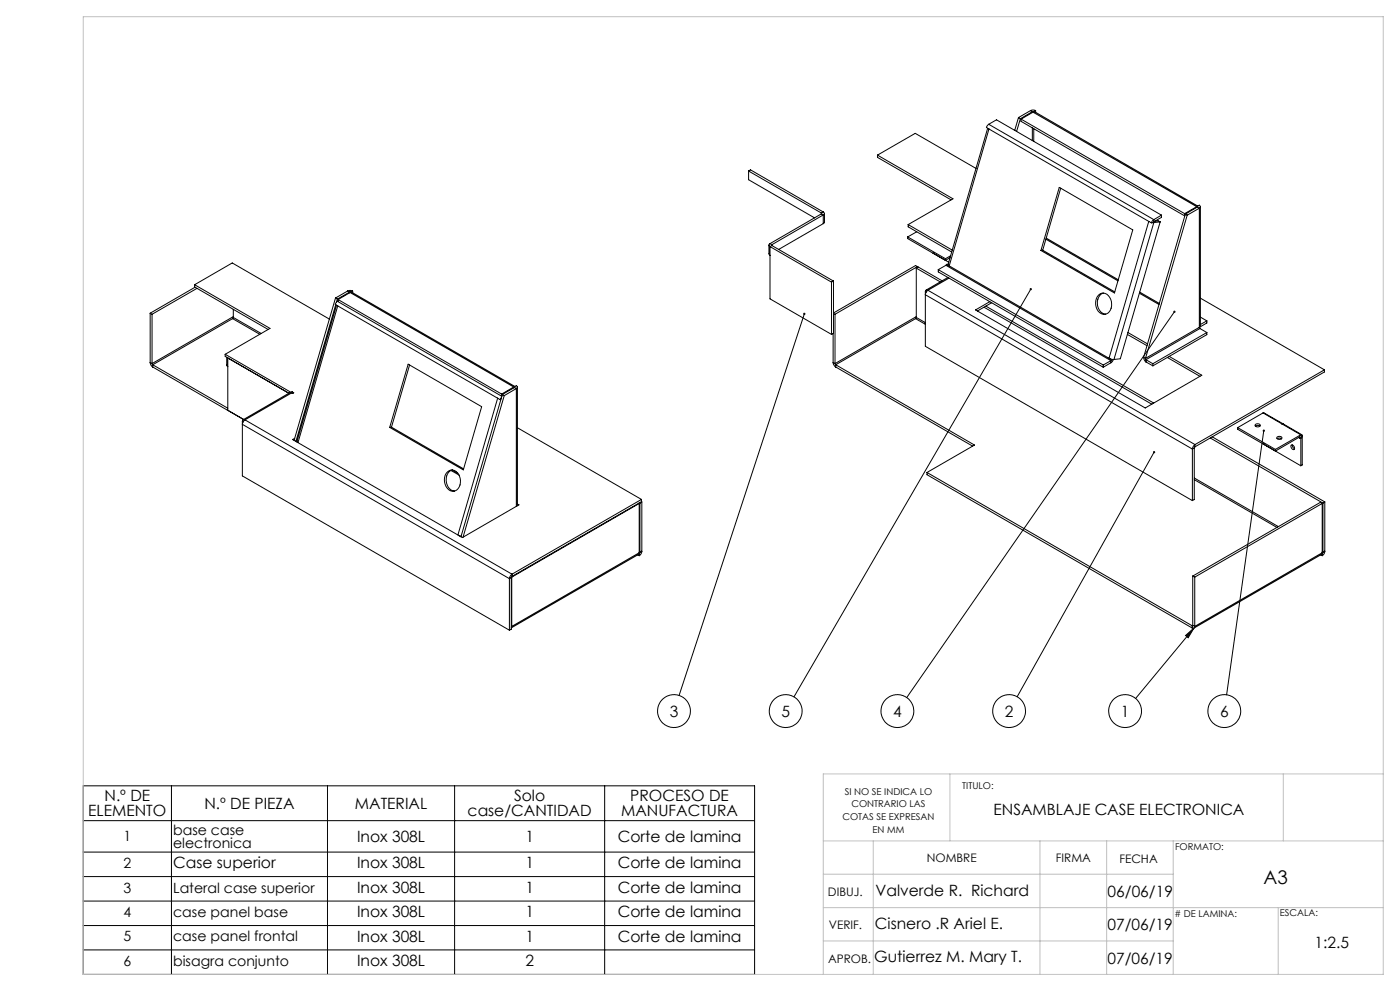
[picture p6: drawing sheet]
<svg xmlns="http://www.w3.org/2000/svg" width="420mm" height="297mm" viewBox="0 0 420 297" stroke-linecap="round" stroke-linejoin="round" font-family="sans-serif">
<g fill="none" stroke="#000" stroke-width=".3">
<path d="M296.3 38.4l-11.9 40.9 .4 .4M296.6 37.2l-.7 1 .8 .5M296.6 37.2l49.5 28.6M296.6 37.2l2.3-1.3 49.5 28.6M296.7 38.7l47.9 27.7M296.7 38.7l-11.9 41M305.5 35.2l.6 .4M305.5 35.2l-1.1 3.9M306.1 35.6l-1.1 3.8M306.3 35.7l49.1 28.3M306.3 35.7v.7l49.1 28.3M309.1 33.2l.6-.2 1 .2"/>
<path d="M309.1 33.2l.6 .3M309.1 33.2l-3.6 2M309.7 33.5h.4M309.7 33.5l-3.6 2.1M309.7 33.5v.2M309.7 38.3v3.9M309.9 33.6l-3.6 2.1M309.9 33.6l49.1 28.3M310.1 33.5l-.2 .1M310.1 33.5l49.2 28.3M310.1 33.5h.1M310.1 38.6v3.8"/>
<path d="M310.7 33.2l-.6 .3M310.7 33.2v.5M224.6 51.3l21.8 12.5M224.6 51.3l.5-.4 21.9 12.6M224.6 51.3v2.6l19.8 11.4M263.2 46.5l11.4-6.5 18.2 10.5M263.2 46.5l22.7 13.1-13.4 7.7M263.2 46.5v.7l22.1 12.7M317.8 56.2l22 12.7-5.5 18.9-22-12.7zM318.2 56.4l-5.4 18.6M230.7 73.4v2.7l.3 .4M231 73a.46 .46 0 0 0-.3 .5 .46 .46 0 0 0 .3 .4"/>
<path d="M231 73.9v15.7l18.4 10.6M231 73.9l18.4 10.7M231 73l.6 .3M231.6 73.3v.3M231.6 73.6l-.6 .3M231.6 73.6l18.4 10.6M246.4 63.8v.3M246.4 64.1l-15.4 8.9M246.4 64.1l.6 .3M247 63.5a.45 .45 0 0 1 .3 .5 .45 .45 0 0 1-.3 .4M247 64.4l-15.4 8.9M247 64.4v2.6"/>
<path d="M247 67l-13.4 7.8M247 63.5l-.6 .3M247.3 64v2.6l-.3 .4M272.3 71v.5l12.3 7.1M272.3 71l11.3 6.5M272.5 67.3l13.2 7.7M272.5 67.3v.7l13 7.5M275 69.5l-2.7 1.5M275.2 79.9l-24.7 14.3M275.2 79.9v.2M275.2 79.9l-.5-.3-24.7 14.2M279.9 75.9h.1"/>
<path d="M283.8 79.5l-2.3 1.3M283.8 79.5l49.5 28.6M284 79.2l-.2 .3M284 79.2l.8 .5M284.4 79.2h-.4M284.8 79.7l47.9 27.7M285 77.2l-1.4 .8v-.5M285.2 76.7l-1.6 .8M312.8 75l-.5 .1M312.8 75l21.6 12.5M313.8 71.7l21.6 12.5M313.9 71.4l21.6 12.5"/>
<path d="M344.6 66.4l.8 .4M344.6 66.4l-11.9 41M345.9 66.7h.2M346 66.6l.1 .1M346.1 65.8l-.7 1M346.1 66.5l-.2 .2-.5 .1M346.1 65.8v.7M346.1 66.7l-11.9 41M346.5 66.3l1-.1 .6 .3M348.1 66.5l-2 .2M348.1 66.5l-12 41-1.9 .2M348.4 64.5l-2.3 1.3"/>
<path d="M348.4 64.5v.7l-2.3 1.3M355.4 64v.7M355.5 64.7h-.1M355.6 64.2l-12.5 42.9M355.6 64.2l.6 .3M356.2 64.5l-12.6 42.9M359 61.9l-3.6 2.1M359 61.9v.3M359.2 61.8l.6-.3a.49 .49 0 0 1 .3 .4 .49 .49 0 0 1-.3 .5M359.2 61.8v.3M359.2 61.8l-.2 .1M359.2 62.1l.6 .3"/>
<path d="M359.2 62.1l-3.6 2.1M359.8 62.4l-3.6 2.1M359.8 62.4v35.7M360.1 61.9v35.7l-.3 .5M45 93.9v14.8M45 93.9l.6 .3M45.6 94.2v14.8M58.4 85.3l11.3-6.5 29.1 16.8M58.4 85.3l22.6 13.1-13.4 7.8M58.4 85.3v.7l22 12.7M58.5 86.1l-13.5 7.8M59.1 86.4l-13.5 7.8"/>
<path d="M69.8 95.5l-24 13.8M69.8 95.5l8.1 4.7M70 95.1l-.2 .4M70 92.7v2.4M70 95.1l8.4 4.8M70 94.9l-24.4 14.1M100.6 89.3l.6 .3M100.6 89.3l-12.4 42.7M100.7 91.3l-11.9 40.9M101 91.5l-11.9 41M101.2 89.6l-.3 1M101.3 90.3l-.7 .9 .7 .5"/>
<path d="M101.3 90.3h.1M101.3 91.7l48 27.6M101.3 91.7l-11.9 40.9M101.4 90.2l-.1 .1M101.4 89.8l49.1 28.3M101.4 89.8v.6l49.1 28.3M104.2 87.2l.8-.2 .8 .2M104.2 87.2l.6 .4M104.2 87.2l-3.6 2.1M104.8 87.6h.4M104.8 87.6l-3.6 2M104.8 87.6v.2"/>
<path d="M105 87.7l-3.6 2.1M105 87.7l49.1 28.3M105.2 87.6l-.2 .1M105.2 87.6l49.2 28.2M105.2 87.6h.1M105.8 87.2l-.6 .4M105.8 87.2v.6M241.3 94.1l-37.6 114.3M249.4 84.6v15.6M249.9 100v8.7M250 84.2l-.6 .4M250 84.2v15.7l-.6 .3"/>
<path d="M250 93.9l.5 .3M250.5 94.2v14.8M274.7 95.5l-24 13.8M274.7 95.5l2.9 1.7M274.9 95.1l-.2 .4M274.9 80.4l.5-.4 7.2 4.2M274.9 80.4l7.2 4.1M274.9 80.4v14.7M274.9 95.1l2.7 1.6M274.9 94.9l-24.4 14.1M277.6 87.5v16.3l80.1 46.2M277.6 87.5l.2 .1"/>
<path d="M278.4 87l-.6 .6-.2 .7 80.1 46.3M278.4 87h-.6l-.2 .5M278.4 87l80.1 46.2M281.5 80.8l49.5 28.6M281.5 80.8v.7l49.5 28.6M284.4 83.1l-6.6 3.9M284.7 83.4l-6.3 3.6M295.2 92.1l50.3 29M295.8 91.8l50.3 29M296.9 90.4l-4.2 2.5 50.9 29.4 16.9-9.8-9.7-5.7M297.5 90.7l-4.3 2.5M309.2 86.6l-71 122.2"/>
<path d="M329.6 88.4a2.21 2.21 0 0 1 3.6 1.3 3.2 3.2 0 0 1-1.8 4.5 3.4 3.4 0 0 1-2.2-5.3zM331 87.8a3.4 3.4 0 0 0-1.8 3.4 3.4 3.4 0 0 0 2.5 3M338.4 99.7l5.9 3.4M341.8 87.9l5.9 3.4M341.9 87.6l5.9 3.3M352.3 93.4l-80.3 115.7M359.8 98.1l.2 .4M359.8 98.1l-16.2 9.3M360 98.5l-16.2 9.3M360 98.5l2.1 1.2M360 98h-.1M360 97.9v.1"/>
<path d="M360.1 95l2 1.2M360.1 89.4l37.2 21.4M362.1 96.2v.6l-2.1 1.2M362.1 99.7v.6l-16.2 9.3M362.1 99.7l-16.2 9.3M362.1 96.2l-2 1.1M45 108.7l.3 .7 .5 .6M45 108.7l.6 .3M45.6 109l.2 .3M45.8 109.3l22.5 13M45.8 109.3v.7M45.8 110l27.3 15.7"/>
<path d="M67.6 106.2v.6l19.1 11.1M67.6 106.2l19.7 11.4M68 107.1v2.3l.3 .5M68.3 107.3v15.6l5.1 3M87.3 117.6h.1M87.6 117.7l-.6-.1-14 8.2M87.6 117.7l-14.1 8.1M87.6 117.4l.5 .3-.3 .2-.2-.2M87.6 117.4l-.3 .2M87.6 117.4v.4M122.4 109.1l22.1 12.8-5.5 18.9-22.1-12.7zM122.9 109.4l-5.5 18.6"/>
<path d="M149.3 119.3l.8 .5M149.3 119.3l-11.9 41M150.1 119.8h.1M150.4 119.1l-.3 .7M150.5 118.1v.6M150.6 118.7h-.1M150.7 118.2l-12.4 42.7M150.7 118.2l.6 .4M151.3 118.6l-12.4 42.4M154.1 116l-3.6 2.1M154.1 116v.2M154.3 115.9l.6-.3a.46 .46 0 0 1 .3 .4 .46 .46 0 0 1-.3 .4"/>
<path d="M154.3 115.9v.2M154.3 115.9l-.2 .1M154.3 116.1l.6 .3M154.3 116.1l-3.6 2.1M154.9 116.4l-3.6 2.2M154.9 116.4v35.4M155.2 116v35.6M249.9 108.7l.1 .5 .7 .8M249.9 108.7l.6 .3M250.5 109l.2 .3M250.7 109.3l41.6 24.1-14.2 8.2M250.7 109.3v.7"/>
<path d="M250.7 110l41.1 23.7M331 109.4v.7M332.7 107.4l1.3 .3M332.7 107.4l.8 .4M333.3 108.7l-2.3 1.4M333.3 108.1l-2.3 1.3M333.3 108.1v.6M333.5 107.8l-.2 .3M334 107.7h.2M334 107.7v.1M334 107.8l-.7 .9M334 107.8h-.5"/>
<path d="M338.2 100.2l5.9 3.4M343.1 107.1l.2 .8 .5 .6M343.1 107.1l.5 .3M343.6 107.4l.2 .4M343.8 107.8l2.1 1.2M343.8 108.5l2.1 1.1M343.8 107.8v.7M345.9 109v.6M350.2 107.1l9.8 5.7M397.3 110.8l-38.8 22.4M397.3 110.8v.7l-38.8 22.4M72.7 126.3v16.3l80.1 46.3"/>
<path d="M72.7 126.3l.3 .1M73.5 125.8l-.5 .6-.3 .8 80.1 46.2M73.5 125.8h-.5l-.3 .5M73.5 125.8l80.1 46.3M88.4 131.4l-.6 .3 50.9 29.4 17-9.8-.5-.2M89.1 132.2l-.4 .1M117.4 128l-.5 .1M117.4 128l21.7 12.5M155.2 128.2l37.2 21.5M346.2 135.5l-41 73.3M357.7 134.6v15.4M358.3 134.3l-.6 .3"/>
<path d="M358.3 134.3v15.4l-.6 .3M358.5 133.2l-.6 .8-.2 .6M358.5 133.9l-.2 .4M358.5 133.2v.7M363.1 131.3l33.8 19.5M363.6 130.9l33.8 19.5M371.3 128.2v.5l18.9 10.9M371.3 128.2l11.3 6.5M376.6 127.3a.8 .8 0 0 1 .8-.3 .8 .8 0 0 1 .6 .7 .82 .82 0 0 1-.8 .3 .82 .82 0 0 1-.6-.7zM376.6 127.7l.7-.2 .7 .2M378.9 133h.1M378.9 123.8l6 3.2"/>
<path d="M378.9 123.8l-7.6 4.4M378.9 123.8l5.7 3.2M379.1 129.1l-11.1 79.1M383.1 131.5l.7-.2 .7 .2M383.2 130.9l.6-.1 .7 .3a.73 .73 0 0 1-.7 .6 .73 .73 0 0 1-.7-.6zM384.6 127l5.6 3.3M384.9 127h-.3M384.9 127l5.6 3.3M387.4 133.3a.8 .8 0 0 1 .8 .5 .8 .8 0 0 1-.2 1l-.6-.5-.2-.6zM387.7 133.3l.1 .7 .6 .5M389.6 131.1l.3 .2M390.1 130.6l.2-.2a.34 .34 0 0 1 .1 .5 .34 .34 0 0 1-.5 0z"/>
<path d="M390.2 130.3l.2-.1a.57 .57 0 0 1 .1 .8 .57 .57 0 0 1-.6 .2l-.1-.2-7.2 4.2v-.5M390.2 130.3l-7.6 4.4M390.7 130.6v8.7l-.5 .3v-8.3zM134.2 141.4a2.21 2.21 0 0 1 3.6 1.3 2.97 2.97 0 0 1-2.3 4.5 3.6 3.6 0 0 1-1.3-5.8zM135.3 141l2.4 1.4M135.7 140.9a3.4 3.4 0 0 0-.9 5.5l1 .7 .5 .1M135.7 140.9l1.6 .9M191.6 150.8l.2 .1M191.8 150.9l-38.3 22.1M191.8 150.9v14.8M191.8 150.7l.2 .1M192 150.8v14.8"/>
<path d="M192.4 150.4h.1M192.4 149.7l-38.8 22.4M192.4 149.7v.7l-38.8 22.4M192.5 150.4l-.5 .4M192.5 150.4v14.8M278.1 141.6v.7l79.5 45.9M278.1 141.6l79.5 45.9M358.3 143.8l24.8 14.3M358.3 143.3l25.2 14.5M396.7 150.9l-38.3 22.1M396.7 150.9v14.8M396.7 150.9l-.6-.3-38.3 22"/>
<path d="M396.9 150.8v14.8M397.4 150.4l-.5 .4M397.4 150.4v14.8M137.7 160.5l.6 .2M138.3 160.8h-.1M152.8 173.4v15.5M153.4 173.1l-.6 .3M153.4 173.1v15.5l-.6 .3M153.5 172.9v.1M153.5 173v14.7M153.6 172.1l-.6 .8-.2 .5M153.6 172.8l-.2 .3"/>
<path d="M153.6 172.1v.7M191.3 166.3l.5 .2M191.7 165.9l-.1 .3-38.2 22M191.7 165.9h.1M191.8 165.7l-.1 .2M191.8 165.9v.6M191.8 165.7l-38.3 22M191.8 165.4l.2 .2M192 165.6l-.2 .3M192.5 165.2l-.2 .8-.5 .5M192.5 165.2l-.5 .4M357.8 172.6v14.8"/>
<path d="M357.8 172.6l.6 .4M358.4 173v14.7M396.2 166.3l.5 .2M396.6 165.9l-.1 .3-38.3 22M396.6 165.9h.1M396.7 165.7l-.1 .2M396.7 165.9v.6M396.7 165.7l-38.3 22M396.7 165.4l.2 .2M396.9 165.6l-.2 .3M397.4 165.2l-.2 .8-.5 .5M397.4 165.2l-.5 .4"/>
<path d="M153.4 187.7h.1M153.5 187.7l-.1 .4M355.7 190.5l2.5-2.3-1.8 2.9zM357.6 187.5v.7M357.8 187.4l-.2 .1M357.8 187.4l.6 .3M358.2 188.2l-17.5 21.1M358.4 187.7a.49 .49 0 0 1-.2 .5 .49 .49 0 0 1-.6 0M25 235.5h201.4v56.5h-201.4zM51.4 235.5v56.5M98.2 235.5v56.5M136.4 235.5v56.5"/>
<path d="M181.4 235.5v56.5M25 255.4h201.4M25 246h201.4M25 262.7h201.4M25 270h201.4M25 277.4h201.4M25 284.7h201.4"/>
<circle cx="202.2" cy="213.1" r="4.9"/>
<circle cx="235.7" cy="213.1" r="4.9"/>
<circle cx="269.2" cy="213.1" r="4.9"/>
<circle cx="302.7" cy="213.1" r="4.9"/>
<circle cx="337.5" cy="213.1" r="4.9"/>
<circle cx="367.3" cy="213.1" r="4.9"/>
</g>
<g fill="none" stroke="#c0c0c0" stroke-width=".3">
<path d="M25 5h390v287h-390zM285 231.9v20.1M385 231.9v20.1M415 231.9h-168v60.1M247 252h168M262 252v40M312 252v40M332 252v40M352 252v40M247 262h105M247 272h168M383.5 272v20"/>
<path d="M247 282h105"/>
</g>
<path d="M241 93.9a.34 .34 0 0 0 .1 .5 .34 .34 0 0 0 .5-.2 .34 .34 0 0 0-.2-.4l-.1 .3 .1-.3zM309 86.4a.34 .34 0 0 0 0 .5 .34 .34 0 0 0 .5 0 .34 .34 0 0 0-.1-.5l-.2 .2 .2-.2zM352.1 93.2a.34 .34 0 0 0 0 .5 .34 .34 0 0 0 .5 0 .34 .34 0 0 0-.1-.5l-.2 .2 .2-.2zM345.9 135.3a.34 .34 0 0 0 .1 .5 .34 .34 0 0 0 .5-.1 .34 .34 0 0 0-.1-.5l-.2 .3 .2-.3zM379 128.8a.34 .34 0 0 0 0 .5 .34 .34 0 0 0 .5-.1 .34 .34 0 0 0-.3-.5l-.1 .4 .1-.4zM355.7 190.5l2.5-2.3-1.8 2.9z" fill="#000"/>
<text font-size="5.6" x="379" y="264.9">A3</text>
<g font-size="4.7">
<text x="200.9" y="214.8">3</text>
<text x="234.4" y="214.8">5</text>
<text x="267.9" y="214.8">4</text>
<text x="301.4" y="214.8">2</text>
<text x="336.2" y="214.8">1</text>
<text x="366" y="214.8">6</text>
<text x="26.5" y="244.7">ELEMENTO</text>
<text x="31.3" y="240.1">N.º DE</text>
<text x="61.3" y="242.4">N.º DE PIEZA</text>
<text x="106.5" y="242.4">MATERIAL</text>
<text x="140.3" y="244.7">case/CANTIDAD</text>
<text x="154.2" y="240.1">Solo</text>
<text x="186.4" y="244.7">MANUFACTURA</text>
<text x="189.1" y="240.1">PROCESO DE</text>
<text x="298.1" y="244.2">ENSAMBLAJE CASE ELECTRONICA</text>
<text x="107.1" y="252.3">Inox 308L</text>
<text x="157.6" y="252.3">1</text>
<text x="185.3" y="252.3">Corte de lamina</text>
<text x="51.9" y="260.3">Case superior</text>
<text x="107.1" y="260.3">Inox 308L</text>
<text x="157.6" y="260.3">1</text>
<text x="185.3" y="260.3">Corte de lamina</text>
<text x="107.1" y="267.6">Inox 308L</text>
<text x="157.6" y="267.6">1</text>
<text x="185.3" y="267.6">Corte de lamina</text>
<text x="262.7" y="268.4">Valverde R. Richard</text>
<text x="332.3" y="268.8">06/06/19</text>
<text x="107.1" y="274.9">Inox 308L</text>
<text x="157.6" y="274.9">1</text>
<text x="185.3" y="274.9">Corte de lamina</text>
<text x="262.5" y="278.4">Cisnero .R Ariel E.</text>
<text x="332.3" y="278.8">07/06/19</text>
<text x="107.1" y="282.3">Inox 308L</text>
<text x="157.6" y="282.3">1</text>
<text x="185.3" y="282.3">Corte de lamina</text>
<text x="394.4" y="284">1:2.5</text>
<text x="107.1" y="289.6">Inox 308L</text>
<text x="157.6" y="289.6">2</text>
<text x="262.3" y="288.3">Gutierrez M. Mary T.</text>
<text x="332.3" y="288.8">07/06/19</text>
</g>
<g font-size="4.2">
<text x="51.9" y="250.1">base case</text>
<text x="37" y="252.2">1</text>
<text x="51.9" y="254.2">electronica</text>
<text x="37" y="260.2">2</text>
<text x="37" y="267.5">3</text>
<text x="51.9" y="267.5">Lateral case superior</text>
<text x="37" y="274.8">4</text>
<text x="51.9" y="274.8">case panel base</text>
<text x="37" y="282.1">5</text>
<text x="51.9" y="282.1">case panel frontal</text>
<text x="37" y="289.5">6</text>
<text x="51.9" y="289.5">bisagra conjunto</text>
</g>
<g font-size="3.5">
<text x="278" y="258.4">NOMBRE</text>
<text x="316.8" y="258.3">FIRMA</text>
<text x="335.8" y="258.5">FECHA</text>
<text x="248.4" y="268.4">DIBUJ.</text>
<text x="248.7" y="278.4">VERIF.</text>
<text x="248.4" y="288.5">APROB.</text>
</g>
<g font-size="2.8">
<text x="253.4" y="238.1">SI NO SE INDICA LO</text>
<text x="288.7" y="236.5">TITULO:</text>
<text x="252.7" y="245.8">COTAS SE EXPRESAN</text>
<text x="255.4" y="241.9">CONTRARIO LAS</text>
<text x="261.8" y="249.6">EN MM</text>
<text x="352.5" y="254.8">FORMATO:</text>
<text x="352.3" y="274.7"># DE LAMINA:</text>
<text x="383.9" y="274.6">ESCALA:</text>
</g>
</svg>
